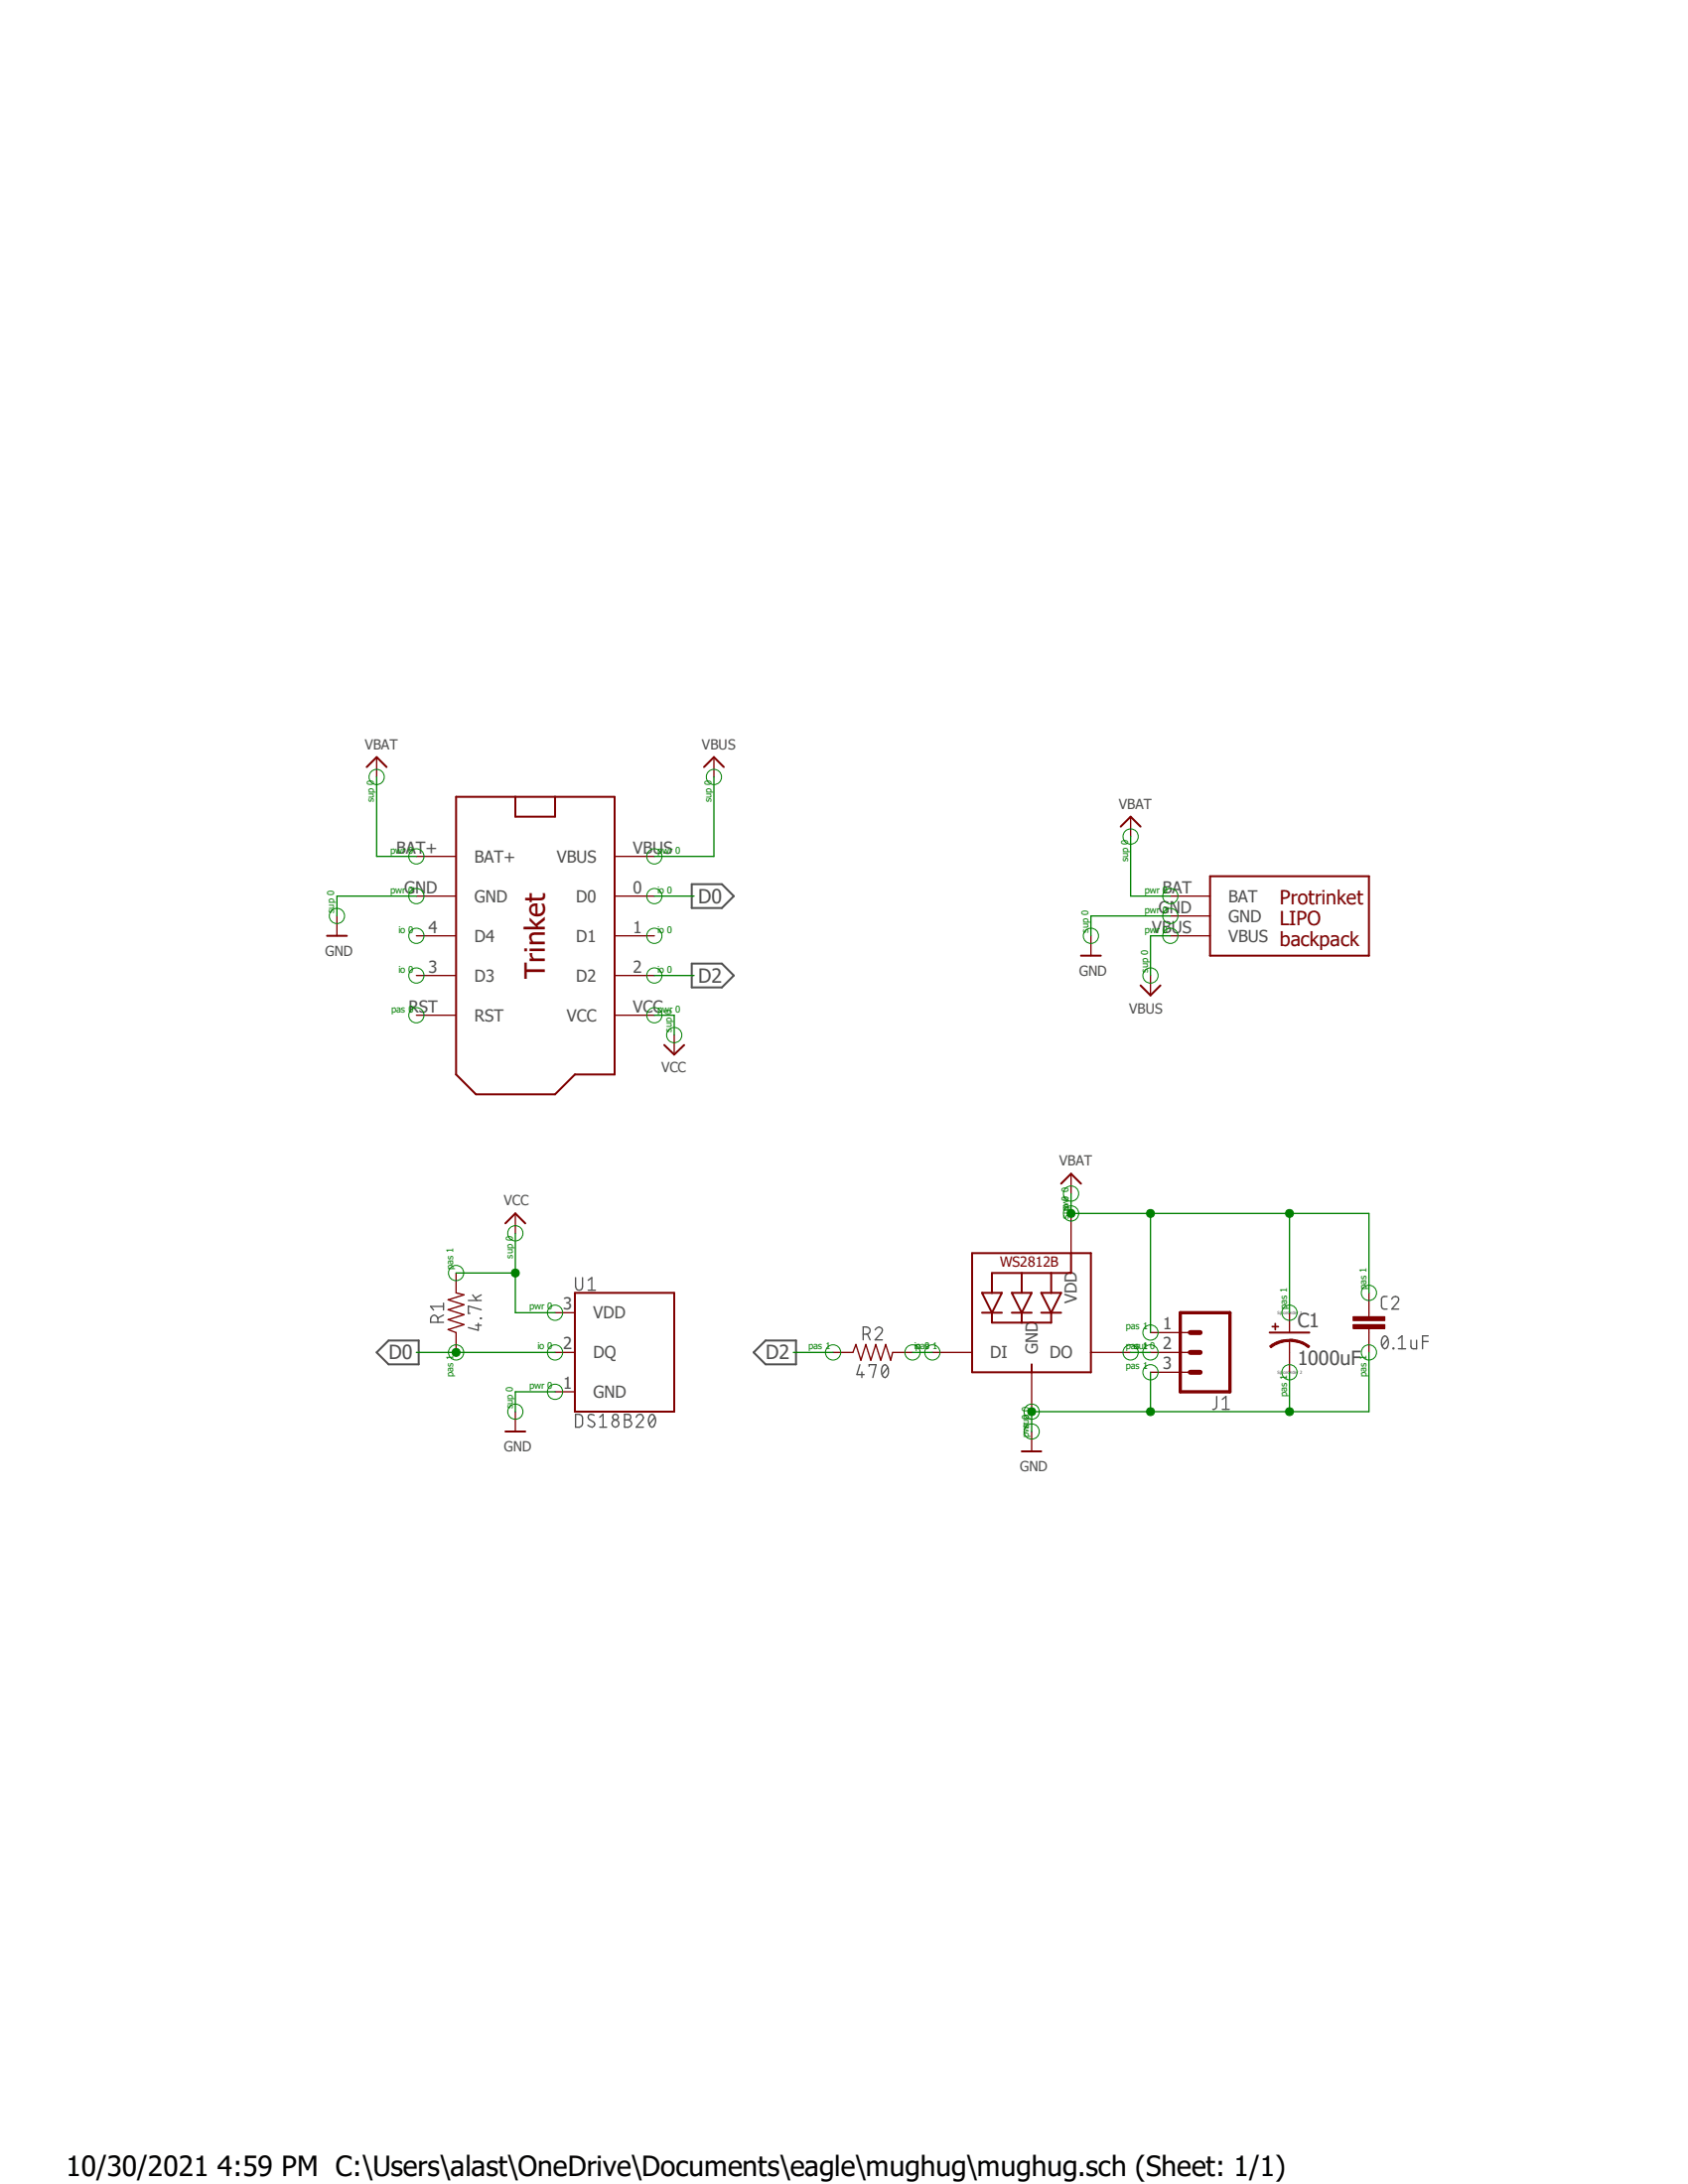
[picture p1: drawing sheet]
<svg xmlns="http://www.w3.org/2000/svg" width="216mm" height="279mm" viewBox="0 0 216 279" stroke-linecap="round" stroke-linejoin="round" font-family="sans-serif">
<path d="M41 94l142.3 94.8M183.3 94l-142.3 94.8" fill="none" stroke="#fff" stroke-width=".13"/>
<g fill="none" stroke="#505050" stroke-width=".17">
<path d="M56 169.2v-.5a.47 .47 0 0 0-.5-.5 .47 .47 0 0 0-.4 .5v.5h1.6M56.7 168.2l-.7 .4M56.7 167.1h-1.6l.4 .5M56.7 166.7v.9M59.9 166.4h1.7M60.5 165.7l.5 .7M60.8 169.5h.8M61.2 169.3v.9l-1.3-.4M61.5 168.6l.1 .1zM61.6 167.6l-1.7-.5v.9h.2M61.6 165.7l-.8 .4M73.6 163.4v1.2l.1 .2a.43 .43 0 0 0 .5 .2 .43 .43 0 0 0 .3-.4v-1.2"/>
<path d="M75.2 163.8l.5-.4v1.7M75.2 165.1h1M110 174.6l-.4 1.3h.9M110.2 175.5v.7M110.4 170.7h.4a.47 .47 0 0 0 .5-.5 .47 .47 0 0 0-.5-.4h-.4v1.6M111 170.7l.3 .7M111.2 174.8v-.2h.9l-.5 1.6M111.9 170.1a.46 .46 0 0 1 .7-.3 .46 .46 0 0 1 .1 .7l-.8 .9h1M113 174.7l.2-.1a1.02 1.02 0 0 1 0 1.6 1.02 1.02 0 0 1-.2-1.5zM113.5 175l-.7 .9M155.6 178.6v1.3a.44 .44 0 0 1-.5 .4M156.3 179l.5-.4v1.7"/>
<path d="M177 171l.1-.1a.82 .82 0 0 1 .4 1.1l-.2 .5-.2 .1a.98 .98 0 0 1-.1-1.6zM177.4 165.9h-.5l-.2 .3v1.1l.3 .2h.4M177.5 171.3l-.7 .9M178 166.2a.44 .44 0 0 1 .6-.3 .44 .44 0 0 1 .2 .7l-.8 .9h.9M178.2 172.5l.1 .1zM178.9 172.6h.9M178.9 171.3l.4-.4v1.7M180.5 171.4v1l.3 .2h.4v-1.2M181.9 171.6h.8M182.7 170.9h-.8v1.7M73.6 180.9l.7 .1a1.26 1.26 0 0 1 .2 1.3l-.4 .3h-.5zM76 181.1a.42 .42 0 0 0-.6-.2 .42 .42 0 0 0-.1 .6l.6 .4a.37 .37 0 0 1 .2 .4 .37 .37 0 0 1-.4 .3l-.5-.3"/>
<path d="M76.7 182.6h.9M76.7 181.3l.4-.4v1.7M79.9 180.9l.6 .1a.37 .37 0 0 1 .2 .4 .37 .37 0 0 1-.4 .3 .47 .47 0 0 1 .5 .4 .47 .47 0 0 1-.5 .5h-.4zM79.9 181.7h.4M81.4 181.3a.46 .46 0 0 1 .6-.4 .46 .46 0 0 1 .2 .8l-.8 .9h.9M83.2 181l.2-.1a.96 .96 0 0 1 0 1.7 .92 .92 0 0 1-.4-1.2zM83.8 181.3l-.8 .9M156.3 180.3h.9"/>
<circle cx="78.7" cy="181.3" r=".37"/>
<circle cx="78.7" cy="182.1" r=".45"/>
</g>
<path d="M88.5 113.1h3.8l1.6 1.5-1.6 1.6h-3.8zM88.5 123.3h3.8l1.6 1.5-1.6 1.5h-3.8zM49.7 171.5h3.9v3h-3.9l-1.5-1.5zM97.9 171.5h3.9v3h-3.9l-1.5-1.5z" fill="none" stroke="#505050" stroke-width=".25"/>
<g fill="none" stroke="#800000" stroke-width=".17">
<path d="M48.2 96.9v2.5M91.3 96.9v2.5M43.1 117.2v2.5M53.3 109.6h5M53.3 114.6h5M53.3 119.7h5M78.6 109.6h5.1M78.6 114.6h5.1M78.6 119.7h5.1M139.5 119.7v2.6M144.6 104.5v2.5M149.7 114.6h5.1"/>
<path d="M149.7 119.7h5.1M149.7 117.2h5.1M53.3 129.9h5M53.3 124.8h5M78.6 129.9h5.1M78.6 124.8h5.1M86.2 132.4v2.5M147.2 124.8v2.5M65.9 155.2v2.6M137 150.2v2.5M137 155.2v5.1M58.3 162.9v2.5l1.1 .3-2.1 .6 2.1 .6-2.1 .7 2.1 .6-2.1 .6 2.1 .7-2.1 .6 1 .4v2.5"/>
<path d="M71 173h2.5M71 167.9h2.5M71 178.1h2.5M106.6 173h2.5l.4-1 .6 2 .6-2 .7 2 .6-2 .6 2 .7-2 .6 2 .3-1h2.5M119.3 173h5M132 175.6v5M139.5 173h5.1M164.9 171.5v1.5M65.9 180.6v2.5M132 183.1v2.6"/>
</g>
<g fill="none" stroke="#800000" stroke-width=".25">
<path d="M46.9 98.1l1.3-1.2 1.2 1.2M90 98.1l1.3-1.2 1.3 1.2M41.8 119.7h2.6M58.3 101.9h20.3v35.6h-5.1l-2.5 2.5h-10.1l-2.6-2.5zM65.9 101.9v2.6h5.1v-2.6M143.3 105.7l1.3-1.2 1.3 1.2M154.8 112.1h20.3v10.2h-20.3zM85 133.7l1.2 1.2 1.3-1.2M138.3 122.3h2.5M145.9 126.1l1.3 1.2 1.2-1.2M64.6 156.5l1.3-1.3 1.3 1.3M135.7 151.4l1.3-1.2 1.3 1.2"/>
<path d="M73.5 165.4h12.7v15.2h-12.7zM124.3 160.3h15.2v15.3h-15.2zM125.6 165.4h2.5l-1.2 2.5zM125.6 167.9h2.5M126.9 167.9v1.3h7.6v-1.3M129.4 165.4h2.6l-1.3 2.5zM129.4 167.9h2.6M130.7 162.9v2.5M130.7 167.9v1.3M132 174.5v1.1M133.2 165.4h2.5l-1.2 2.5zM133.2 167.9h2.5"/>
<path d="M134.5 162.9v2.5M137 160.3v2.6h-10.1v2.5M162.4 170.5h5.1M64.6 183.1h2.6M130.7 185.7h2.5"/>
</g>
<path d="M164.9 171.3a4.2 4.2 0 0 1 2.6 .9l-.2 .2a3.8 3.8 0 0 0-2.4-.8z" fill-rule="evenodd" fill="#800000"/>
<path d="M164.9 171.3a4.2 4.2 0 0 1 2.6 .9l-.2 .2a3.8 3.8 0 0 0-2.4-.8z" fill="none" stroke="#800000" stroke-width=".13"/>
<path d="M162.4 172.2a3.6 3.6 0 0 1 2.5-.8v.2a3.9 3.9 0 0 0-2.3 .8z" fill-rule="evenodd" fill="#800000"/>
<path d="M162.4 172.2a3.6 3.6 0 0 1 2.5-.8v.2a3.9 3.9 0 0 0-2.3 .8z" fill="none" stroke="#800000" stroke-width=".13"/>
<path d="M162.7 169.7h.8v.1h-.8z" fill-rule="evenodd" fill="#800000"/>
<path d="M162.7 169.7h.8v.1h-.8z" fill="none" stroke="#800000" stroke-width=".13"/>
<path d="M163.1 169.3h.1v.8h-.1z" fill-rule="evenodd" fill="#800000"/>
<path d="M163.1 169.3h.1v.8h-.1z" fill="none" stroke="#800000" stroke-width=".13"/>
<path d="M147.2 170.5h5M147.2 173h5M147.2 175.6h5M164.9 167.9v2.6M164.9 173v2.6M175.1 167.9v.5M175.1 170v.5" fill="none" stroke="#800000" stroke-width=".17"/>
<path d="M151 167.9h6.3v10.2h-6.3z" fill="none" stroke="#800000" stroke-width=".42"/>
<path d="M152.2 175.6h1.3M152.2 173h1.3M152.2 170.5h1.3" fill="none" stroke="#800000" stroke-width=".64"/>
<path d="M173.1 169.5h4v.5h-4z" fill-rule="evenodd" fill="#800000"/>
<path d="M173.1 169.5h4v.5h-4z" fill="none" stroke="#800000" stroke-width=".13"/>
<path d="M173.1 168.4h4v.6h-4z" fill-rule="evenodd" fill="#800000"/>
<path d="M173.1 168.4h4v.6h-4z" fill="none" stroke="#800000" stroke-width=".13"/>
<path d="M175.1 165.4v2.5M175.1 170.5v2.5" fill="none" stroke="#800000" stroke-width=".17"/>
<g fill="none" stroke="#008000" stroke-width=".13">
<circle cx="48.2" cy="99.4" r=".98"/>
<circle cx="91.3" cy="99.4" r=".98"/>
<circle cx="43.1" cy="117.2" r=".98"/>
<circle cx="53.3" cy="114.6" r=".98"/>
<circle cx="53.3" cy="119.7" r=".98"/>
<circle cx="53.3" cy="109.6" r=".98"/>
<circle cx="83.7" cy="114.6" r=".98"/>
<circle cx="83.7" cy="119.7" r=".98"/>
<circle cx="83.7" cy="109.6" r=".98"/>
<circle cx="139.5" cy="119.7" r=".98"/>
<circle cx="144.6" cy="107" r=".98"/>
<circle cx="149.7" cy="117.2" r=".98"/>
<circle cx="149.7" cy="114.6" r=".98"/>
<circle cx="149.7" cy="119.7" r=".98"/>
<circle cx="53.3" cy="129.9" r=".98"/>
<circle cx="53.3" cy="124.8" r=".98"/>
<circle cx="83.7" cy="129.9" r=".98"/>
<circle cx="83.7" cy="124.8" r=".98"/>
<circle cx="86.2" cy="132.4" r=".98"/>
<circle cx="147.1" cy="124.8" r=".98"/>
<circle cx="65.9" cy="157.8" r=".98"/>
<circle cx="137" cy="155.2" r=".98"/>
<circle cx="137" cy="152.7" r=".98"/>
<circle cx="58.3" cy="173" r=".98"/>
<circle cx="58.3" cy="162.9" r=".98"/>
<circle cx="71" cy="178.1" r=".98"/>
<circle cx="71" cy="167.9" r=".98"/>
<circle cx="71" cy="173" r=".98"/>
<circle cx="106.5" cy="173" r=".98"/>
<circle cx="116.7" cy="173" r=".98"/>
<circle cx="119.2" cy="173" r=".98"/>
<circle cx="144.6" cy="173" r=".98"/>
<circle cx="147.1" cy="170.5" r=".98"/>
<circle cx="147.1" cy="173" r=".98"/>
<circle cx="147.1" cy="175.6" r=".98"/>
<circle cx="164.9" cy="175.6" r=".98"/>
<circle cx="164.9" cy="167.9" r=".98"/>
<circle cx="175.1" cy="165.4" r=".98"/>
<circle cx="175.1" cy="173" r=".98"/>
<circle cx="65.9" cy="180.6" r=".98"/>
<circle cx="131.9" cy="180.6" r=".98"/>
<circle cx="131.9" cy="183.1" r=".98"/>
</g>
<path d="M48.2 99.4v10.2h5.1M144.6 107v7.6h5.1M137 152.7v2.5M147.2 155.2h17.7v12.7" fill="none" stroke="#008000" stroke-width=".17"/>
<circle cx="137" cy="155.2" r=".51" fill="#008000"/>
<circle cx="137" cy="155.2" r=".51" fill="none" stroke="#008000" stroke-width=".13"/>
<path d="M137 155.2h10.2v15.3" fill="none" stroke="#008000" stroke-width=".17"/>
<circle cx="147.1" cy="155.2" r=".51" fill="#008000"/>
<circle cx="147.1" cy="155.2" r=".51" fill="none" stroke="#008000" stroke-width=".13"/>
<path d="M164.9 155.2h10.2" fill="none" stroke="#008000" stroke-width=".17"/>
<circle cx="164.9" cy="155.2" r=".51" fill="#008000"/>
<circle cx="164.9" cy="155.2" r=".51" fill="none" stroke="#008000" stroke-width=".13"/>
<path d="M91.3 99.4v10.2h-7.6M53.3 114.6h-10.2v2.6M149.7 119.7h-2.5v5.1M149.7 117.2h-10.2v2.5M175.1 155.2v10.2M71 178.1h-5.1v2.5M164.9 175.6v5h-17.7M132 180.6v2.5" fill="none" stroke="#008000" stroke-width=".17"/>
<circle cx="131.9" cy="180.6" r=".51" fill="#008000"/>
<circle cx="131.9" cy="180.6" r=".51" fill="none" stroke="#008000" stroke-width=".13"/>
<path d="M147.2 175.6v5h-15.2" fill="none" stroke="#008000" stroke-width=".17"/>
<circle cx="147.1" cy="180.6" r=".51" fill="#008000"/>
<circle cx="147.1" cy="180.6" r=".51" fill="none" stroke="#008000" stroke-width=".13"/>
<path d="M164.9 180.6h10.2" fill="none" stroke="#008000" stroke-width=".17"/>
<circle cx="164.9" cy="180.6" r=".51" fill="#008000"/>
<circle cx="164.9" cy="180.6" r=".51" fill="none" stroke="#008000" stroke-width=".13"/>
<path d="M83.7 129.9h2.5v2.5M65.9 157.8v10.1h5.1M58.3 162.9h7.6M175.1 173v7.6" fill="none" stroke="#008000" stroke-width=".17"/>
<circle cx="65.9" cy="162.9" r=".51" fill="#008000"/>
<circle cx="65.9" cy="162.9" r=".51" fill="none" stroke="#008000" stroke-width=".13"/>
<path d="M53.3 173h17.7" fill="none" stroke="#008000" stroke-width=".17"/>
<circle cx="58.3" cy="173" r=".51" fill="#008000"/>
<circle cx="58.3" cy="173" r=".51" fill="none" stroke="#008000" stroke-width=".13"/>
<path d="M83.7 114.6h5.1M83.7 124.8h5.1M101.5 173h5.1M116.7 173h2.6M144.6 173h2.6" fill="none" stroke="#008000" stroke-width=".17"/>
<text font-size="3.6" fill="#800000" x="69.7" y="125.2" transform="rotate(-90 69.7 125.2)">Trinket</text>
<text font-size="3.6" x="8.4" y="278.4">10/30/2021 4:59 PM C:\Users\alast\OneDrive\Documents\eagle\mughug\mughug.sch (Sheet: 1/1)</text>
<g font-size="2.5" fill="#505050">
<text x="89.3" y="115.5">D0</text>
<text x="89.3" y="125.7">D2</text>
<text x="49.7" y="173.9">D0</text>
<text x="97.9" y="173.9">D2</text>
<text x="165.9" y="169.8">C1</text>
<text x="165.9" y="174.7">1000uF</text>
</g>
<g font-size="2.5" fill="#800000">
<text x="163.7" y="115.7">Protrinket</text>
<text x="163.7" y="118.3">LIPO</text>
<text x="163.7" y="121">backpack</text>
</g>
<g font-size="2.1" fill="#505050">
<text x="50.7" y="109.2">BAT+</text>
<text x="60.7" y="110.3">BAT+</text>
<text x="71.2" y="110.3">VBUS</text>
<text x="80.9" y="109.2">VBUS</text>
<text x="51.7" y="114.3">GND</text>
<text x="54.8" y="119.3">4</text>
<text x="60.7" y="115.4">GND</text>
<text x="73.7" y="115.4">D0</text>
<text x="80.9" y="119.3">1</text>
<text x="80.9" y="114.3">0</text>
<text x="147.4" y="119.3">VBUS</text>
<text x="148.2" y="116.8">GND</text>
<text x="148.7" y="114.3">BAT</text>
<text x="157.1" y="115.4">BAT</text>
<text x="157.1" y="117.9">GND</text>
<text x="54.8" y="124.4">3</text>
<text x="60.7" y="120.5">D4</text>
<text x="60.7" y="125.6">D3</text>
<text x="73.7" y="120.5">D1</text>
<text x="73.7" y="125.6">D2</text>
<text x="80.9" y="124.4">2</text>
<text x="157.1" y="120.5">VBUS</text>
<text x="52.2" y="129.5">RST</text>
<text x="60.7" y="130.6">RST</text>
<text x="72.5" y="130.6">VCC</text>
<text x="80.9" y="129.5">VCC</text>
<text x="72.1" y="167.6">3</text>
<text x="137.8" y="166.8" transform="rotate(-90 137.8 166.8)">VDD</text>
<text x="72.1" y="172.6">2</text>
<text x="75.9" y="173.8">DQ</text>
<text x="75.9" y="168.7">VDD</text>
<text x="126.7" y="173.8">DI</text>
<text x="132.7" y="173.2" transform="rotate(-90 132.7 173.2)">GND</text>
<text x="134.3" y="173.8">DO</text>
<text x="148.8" y="170.1">1</text>
<text x="148.8" y="172.6">2</text>
<text x="72.1" y="177.7">1</text>
<text x="75.9" y="178.8">GND</text>
<text x="148.8" y="175.2">3</text>
</g>
<g font-size="1.8" fill="#505050">
<text x="46.7" y="95.8">VBAT</text>
<text x="89.8" y="95.8">VBUS</text>
<text x="143.1" y="103.5">VBAT</text>
<text x="41.6" y="122.3">GND</text>
<text x="138" y="124.8">GND</text>
<text x="144.4" y="129.6">VBUS</text>
<text x="84.6" y="137.2">VCC</text>
<text x="135.5" y="149.1">VBAT</text>
<text x="64.4" y="154.2">VCC</text>
<text x="64.4" y="185.7">GND</text>
<text x="130.4" y="188.2">GND</text>
</g>
<text font-size="1.8" fill="#800000" x="127.9" y="162.1">WS2812B</text>
<g font-size="1.2" fill="#008000">
<text x="47.8" y="102.7" transform="rotate(-90 47.8 102.7)">sup 0</text>
<text x="91" y="102.7" transform="rotate(-90 91 102.7)">sup 0</text>
<text x="49.9" y="109.2">pwr 0</text>
<text x="84.1" y="109.2">pwr 0</text>
<text x="144.3" y="110.3" transform="rotate(-90 144.3 110.3)">sup 0</text>
<text x="42.7" y="116.8" transform="rotate(-90 42.7 116.8)">sup 0</text>
<text x="49.9" y="114.3">pwr 0</text>
<text x="51" y="119.3">io 0</text>
<text x="84.1" y="119.3">io 0</text>
<text x="84.1" y="114.3">io 0</text>
<text x="139.2" y="119.3" transform="rotate(-90 139.2 119.3)">sup 0</text>
<text x="146.4" y="114.3">pwr 0</text>
<text x="146.4" y="116.8">pwr 0</text>
<text x="146.4" y="119.3">pwr 0</text>
<text x="51" y="124.4">io 0</text>
<text x="84.1" y="124.4">io 0</text>
<text x="146.8" y="124.4" transform="rotate(-90 146.8 124.4)">sup 0</text>
<text x="50" y="129.5">pas 0</text>
<text x="84.1" y="129.5">pwr 0</text>
<text x="85.9" y="132" transform="rotate(-90 85.9 132)">sup 0</text>
<text x="136.7" y="155.9" transform="rotate(-90 136.7 155.9)">sup 0</text>
<text x="136.7" y="154.9" transform="rotate(-90 136.7 154.9)">pwr 0</text>
<text x="65.6" y="161" transform="rotate(-90 65.6 161)">sup 0</text>
<text x="58" y="162.5" transform="rotate(-90 58 162.5)">pas 1</text>
<text x="67.7" y="167.6">pwr 0</text>
<text x="164.6" y="167.6" transform="rotate(-90 164.6 167.6)">pas 1</text>
<text x="174.8" y="165" transform="rotate(-90 174.8 165)">pas 1</text>
<text x="68.7" y="172.6">io 0</text>
<text x="103.4" y="172.6">pas 1</text>
<text x="116.9" y="172.6">in 0</text>
<text x="117.1" y="172.6">pas 1</text>
<text x="144" y="170.1">pas 1</text>
<text x="144" y="172.6">pas 1</text>
<text x="145" y="172.6">out 0</text>
<text x="58" y="176.2" transform="rotate(-90 58 176.2)">pas 1</text>
<text x="67.7" y="177.7">pwr 0</text>
<text x="144" y="175.2">pas 1</text>
<text x="164.6" y="178.7" transform="rotate(-90 164.6 178.7)">pas 1</text>
<text x="174.8" y="176.2" transform="rotate(-90 174.8 176.2)">pas 1</text>
<text x="65.6" y="180.3" transform="rotate(-90 65.6 180.3)">sup 0</text>
<text x="131.6" y="183.9" transform="rotate(-90 131.6 183.9)">pwr 0</text>
<text x="131.6" y="182.8" transform="rotate(-90 131.6 182.8)">sup 0</text>
</g>
<g font-size=".6" fill="#505050">
<text x="163.4" y="168.2">SpiceOrder 1</text>
<text x="163.4" y="175.8">SpiceOrder 2</text>
</g>
</svg>
